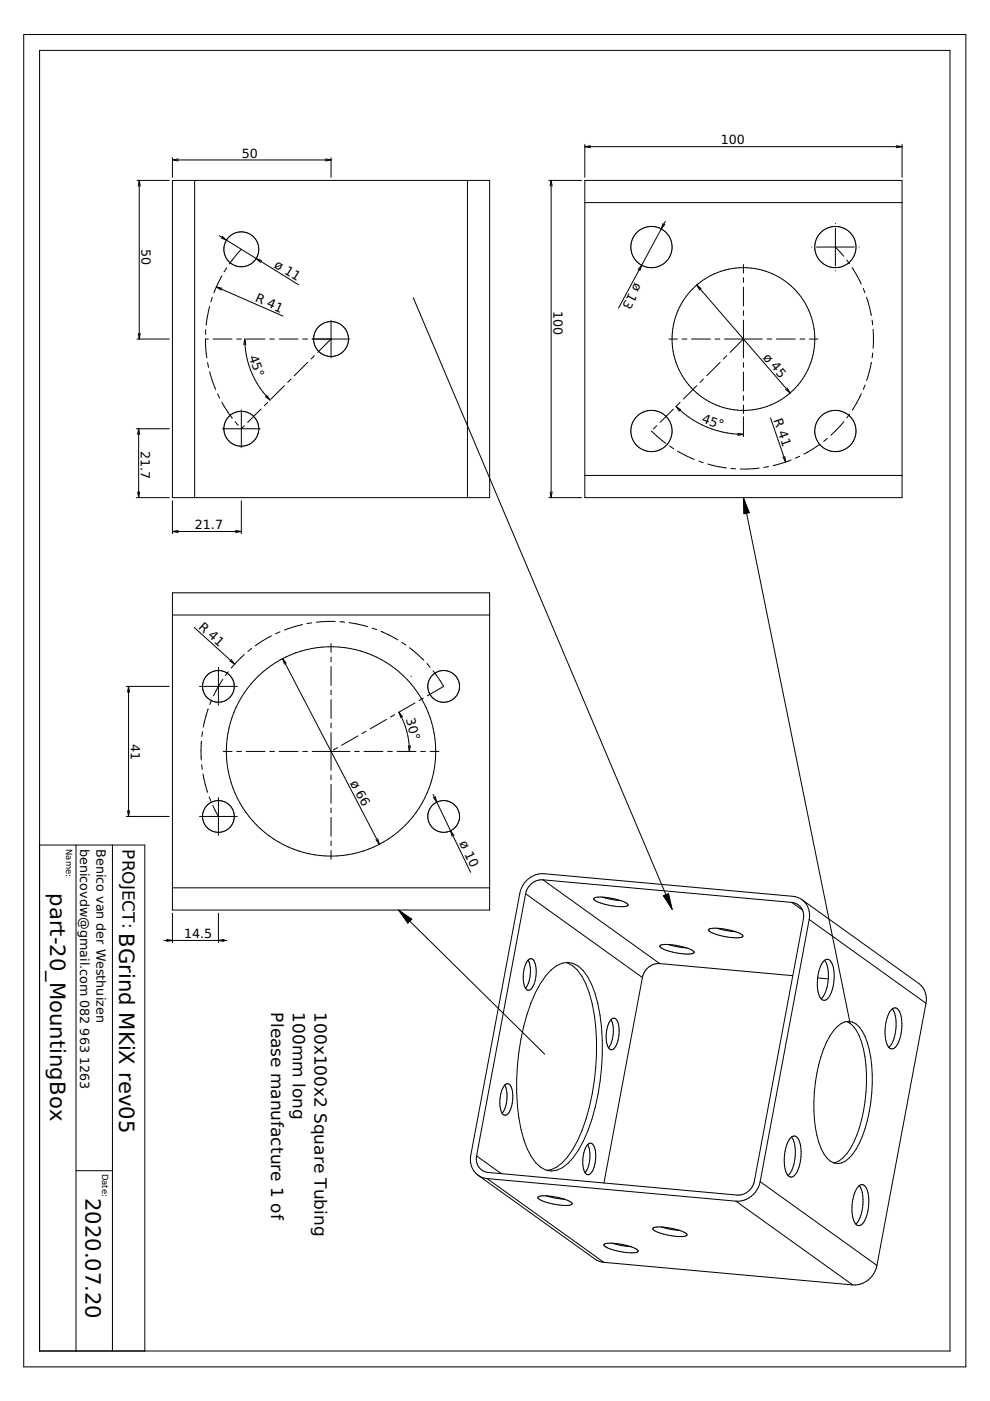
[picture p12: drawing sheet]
<svg xmlns="http://www.w3.org/2000/svg" width="210mm" height="297mm" viewBox="0 0 210 297" stroke-linecap="round" stroke-linejoin="round" font-family="sans-serif">
<g fill="none" stroke="#000" stroke-width=".21">
<path d="M5 7.3h199.8v282.5h-199.8zM8.4 10.7h193v275.7h-193zM29.1 38.3h6.8M29.5 38.3v33.6M29.5 38.3l.2 1.2M29.5 38.3l-.2 1.2M36.6 33.4v4.2M36.6 38.3h67.2v67.2h-67.2zM36.6 33.9h33.6M36.6 33.9l1.2 .2M37.8 33.7l-1.2 .2M41.3 38.3v67.2"/>
<path d="M69 33.7l1.2 .2M70.2 33.4v4.2M70.2 33.9l-1.2 .2M99.1 38.3v67.2M116.4 38.3h6.9M116.9 38.3v67.2M116.9 38.3l.2 1.2M116.9 38.3l-.3 1.2M124 38.3h67.3v67.2h-67.3zM124 30.6v7M124 31.1h67.3M124 31.1l1.2 .2"/>
<path d="M125.2 30.9l-1.2 .2M190 30.9l1.3 .2M191.3 30.6v7M191.3 31.1l-1.3 .2M46.5 50l7.8 4.8M47 58.5l-1.6 3.6M47.1 50.1l.9 .8-1.1-.4M47.5 57.6h.1M48.1 56.8l-.6 .8M51.2 52.9l-2.6 3M54.3 54.8l9.1 5.6M54.3 54.8l1.2 .5"/>
<path d="M54.3 54.8l.9 .8M124 43h67.3M135.3 57.2l.7-1-.3 1.2M140.6 47.4l-.4 1.1 .8-.9M141.1 46.9l-10 18.4M157.6 56.1v1.8M157.6 58.9v1M172.1 52.4h.1M173.1 52.4h8M177.1 52.4l1.8 1.9M177.1 47.3v.1M177.1 48.4v8"/>
<path d="M177.1 57.4h.1M179.5 55.1l.6 .8M180.7 56.7l1.9 3.5M182.1 52.4h.1M29.1 71.9h6.8M29.3 70.7l.2 1.2M29.7 70.7l-.2 1.2M43.6 69.9v1M43.7 68.9h.1M44 76.9l.2 .9M44.2 71.9h-.6l.3 4M44.4 65l-.7 3.9"/>
<path d="M44.4 78.8l1.3 3.8M45 63l-.3 1M45.2 71.9h4M45.9 60.8l14.1 6.2M45.9 60.8l1.2 .3M45.9 60.8l1 .7M50.2 71.9h1M51.9 71.9a18.3 18.3 0 0 0 5.4 12.9M51.9 71.9l.2 1.2M51.9 71.9l-.2 1.2M52.2 71.9h4M57.2 71.9h1"/>
<path d="M59.2 71.9h4M64.2 71.9h1M65.2 76.8l-2.8 2.9M66.2 71.9h8M66.7 75.4l-.8 .7M70.2 71.9l-2.8 2.8M70.2 67.9v8M87.6 63.1l54.9 129.7M141.8 71.9h1.8M144.6 71.9h1M146.6 71.9h4M147.7 60.4l19.8 22.9"/>
<path d="M147.7 60.4l1 .8M147.7 60.4l.7 1.1M151.6 71.9h1M152.7 76.8l-2.9 2.9M153.6 71.9h8M154.1 75.4l-.7 .7M157.6 60.9v4M157.6 65.9v1M157.6 67.9v8M157.6 76.9v1M157.6 78.9v4M157.6 71.9l-2.8 2.8"/>
<path d="M162.6 71.9h1M164.6 71.9h4M169.6 71.9h1M171.6 71.9h1.8M183 61.1l.4 1M183.7 63l1 3.9M184.7 76.8l-1 3.9M184.9 67.9l.1 1M185 74.8l-.1 1M185.1 69.9v3.9M28.9 90.9h7M29.4 90.9v14.6"/>
<path d="M29.4 90.9l.2 1.2M29.4 90.9l-.2 1.2M46.1 83.5l.5 .9M47 85.3l2.2 3.3M47.2 90.9h8M49.2 88.6h.1M49.9 89.4l.6 .8M51.2 86.9v8M51.8 90.3l-.6 .6M55.3 86.7l-2.8 2.9M56.3 84.1l1 .7M56.6 83.8l.7 1"/>
<path d="M56.8 85.3l-.8 .7M60.3 81.8l-2.8 2.8M61.7 80.4l-.7 .7M138.1 91.4l3.1 2.6M139.2 90.3l-.7 .7M142 94.6l.8 .5M142.8 86.7l-2.9 2.9M143.3 86.2a20.2 20.2 0 0 0 14.3 5.9M143.3 86.2l1 .7M143.3 86.2l.7 1M143.7 95.6l3.5 1.8M144.2 85.3l-.7 .7"/>
<path d="M147.7 81.8l-2.8 2.8M148.2 97.8l.9 .3M149.1 80.4l-.7 .7M150.1 98.4l3.9 .8M155 99.3l1 .1M156.4 91.9l1.2 .2M157.6 83.9v1M157.6 85.9v1.8M157.6 88.4v4.2M157.6 92.1l-1.2 .2M161 99.2l-4 .2M162.9 98.9l-1 .2"/>
<path d="M163.4 88.6l3.2 9.4M166 96.9l.6 1.1M166.4 96.7l.2 1.3M166.6 82.6l.9 .7M166.9 82.3l.6 1M167.7 97.5l-3.8 1.2M169.6 96.7l-.9 .5M173.8 94.2l-3.4 2.1M175.4 92.9l-.8 .7M178.9 89.4l-2.7 2.9M180.1 87.8l-.6 .8M182.6 83.5l-1.9 3.5"/>
<path d="M183.4 81.6l-.4 1M28.9 105.5h7M29.2 104.3l.2 1.2M29.6 104.3l-.2 1.2M36.6 106.2v7M36.6 112.7h14.6M36.6 112.7l1.2 .2M37.8 112.5l-1.2 .2M50 112.5l1.2 .2M51.2 106.2v7M51.2 112.7l-1.2 .2M116.4 105.5h6.9"/>
<path d="M116.6 104.3l.3 1.2M117.1 104.3l-.2 1.2M124 100.8h67.3M157.6 105.5l22.6 111.5M157.6 105.5l1.3 3.2M157.6 105.5l.1 3.4 1.2-.2M157.7 105.9l1.1 2.7-1 .2zM157.8 106.2l.9 2.4-.8 .2zM157.8 106.6l.8 1.9-.6 .2zM157.9 107l.5 1.5-.4 .1zM158 107.3l.3 1.2h-.2zM158.1 107.7l.1 .7"/>
<path d="M158.1 108.4l.8 .3M158.1 108l.2 .3-.2 .1zM158.2 108.4h.1M36.6 125.7h67.2v67.2h-67.2zM36.6 130.4h67.2M41.2 133l8.6 7.8M49 139.8l.8 1M51.8 138.8l-2.8 2.8M53.3 137.5l-.7 .6M57.6 134.8l-3.5 2.1M59.4 134l-1 .4M59.9 139.6l20.5 39.4"/>
<path d="M59.9 139.6l.8 1M59.9 139.6l.4 1.2M64.1 132.4l-3.8 1.2M66.1 132.1l-1 .1M70.2 136.4v1.9M70.2 139.3v1M71.1 131.8l-4 .1M72.1 131.8l1 .1M74.1 132l3.9 .9M78.9 133.2l1 .3M80.8 133.9l3.5 1.8M85.2 136.2l.8 .6"/>
<path d="M86.8 137.3l3 2.7M26.8 145.5h9.1M27.3 145.5v27.6M27.3 145.5l.2 1.2M27.3 145.5l-.3 1.2M42.3 145.5h8M42.7 157.1v4M42.9 155.1l-.1 1M44.1 150.3l-1 3.9M44.9 148.4l-.4 1M46.3 141.5v8M47.2 144l-1.9 3.5"/>
<path d="M47.3 159.3h1.9M48.4 142.4l-.6 .8M48.7 140.1l1.1 .7M50.2 159.3h1M52.2 159.3h4M57.2 159.3h1M59.2 159.3h4M64.2 159.3h1M66.2 159.3h8M70.2 141.3v4M70.2 146.3v1M70.2 148.3v4"/>
<path d="M70.2 153.3v1M70.2 155.3v8M71.6 158.5l-.9 .5M75.2 159.3h1M75.9 156l-3.5 2M77.2 159.3h4M77.6 155l-.9 .5M81.9 152.5l-3.4 2M82.2 159.3h1M83.7 151.5l-.9 .5M84.2 159.3h4M84.6 151a16.6 16.6 0 0 1 2.2 8.3"/>
<path d="M84.6 151l.8 1M84.6 151l.4 1.2M86.6 158.1l.2 1.2M87 158.1l-.2 1.2M87.2 143.4h.1M88 149l-3.5 2M89.2 159.3h1M89.7 148l-.8 .5M90.5 140.7l.7 .8M91.2 159.3h1.9M91.8 142.2l2.3 3.3-3.5 2M8.4 179.2h22.3v107.2"/>
<path d="M16.1 179.2v107.2M23.8 179.2v107.2M26.8 173.1h9.1M27 171.9l.3 1.2M27.5 171.9l-.2 1.2M42.3 173.1h8M42.8 162.1l.1 1M43 164.1l1 3.9M44.3 168.9l.4 1M45.1 170.8l1.2 2.3M46.3 169.1v8M70.2 164.3v1"/>
<path d="M70.2 166.3v4M70.2 171.3v1M70.2 173.3v4M70.2 178.3v1M79.7 178l.7 1M80.1 177.8l.3 1.2M91.8 168.4l3.7 7.7M91.9 169.1l.7 1M92.3 168.9l.3 1.2M95.5 176.1l4.3 8.9M95.5 176.1l.7 1M95.5 176.1l.4 1.2"/>
<path d="M34.7 199.4h13.4M35.3 199.2l1.3 .2-1.3 .2M36.6 193.6v6.3M36.6 188.2h67.2M46.3 193.6v6.3M47.5 199.2l-1.2 .2 1.2 .2M70.2 180.3v1.9M84.5 192.9l31 30.6M84.5 192.9l2.8 2M84.5 192.9l2 2.8 .8-.8M84.8 193.2l2.4 1.7-.7 .7zM85 193.5l2.1 1.4-.6 .6z"/>
<path d="M85.3 193.7l1.7 1.2-.5 .5zM85.5 194l1.3 1-.3 .3zM85.8 194.2l.9 .8-.1 .2zM86.1 194.5l.5 .5zM86.3 194.8l.3 .1-.1 .1zM87 194.9l-.5 .1M87.1 194.9h-.1M87.3 194.9h-.2M111.4 189.5l-10.4 55.6M111.4 189.5l24.8 17.8M115.1 186.5a3.6 3.6 0 0 0-3.7 3M115.1 186.5l52.8 4.8"/>
<path d="M115.1 186.5l24.8 17.8M125.9 190.5a8.7 8.7 0 0 1 5.5 .4 2.55 2.55 0 0 1 1.8 1 1.93 1.93 0 0 1-1.9 .3l-3.2-.5a3.5 3.5 0 0 1-2.2-1.1zM127.7 190.2l2 .5 1.9 .2M131.6 190.9h.1M140.7 189.9l1.8 2.9M140.7 189.9l1-.4 .8 3.3M140.7 189.9l.3 .1M140.8 189.9l.9-.3 .7 2.8zM140.9 190l.7-.3 .6 2.4zM141 190l.6-.2 .5 2zM141 190h.1M141.1 190l.4 .1"/>
<path d="M141.1 190l.4-.1 .4 1.5zM141.2 190h.2l.4 1.1zM141.3 190.2l.2-.1v.3zM141.3 190.1l.3 .6zM150.3 197.1a8.7 8.7 0 0 1 5.4 .4 2.55 2.55 0 0 1 1.8 1 1.93 1.93 0 0 1-1.8 .3l-3.2-.5a3.5 3.5 0 0 1-2.3-1.1zM152.1 196.8l2 .5 1.8 .2M167.9 191.3a2.85 2.85 0 0 1 2.4 3.5l-10.4 55.6a3.6 3.6 0 0 1-3.6 3l-52.8-4.8a2.85 2.85 0 0 1-2.5-3.5M167.9 191.3l2.2 1.6M170.2 190.8l24.7 17.8a4.2 4.2 0 0 1 1.4 4.1M170.2 190.8a3.8 3.8 0 0 0-2.1-.8l-52.7-4.8a5 5 0 0 0-5.2 4.2l-10.4 55.6a4.2 4.2 0 0 0 1.4 4.1M170.2 190.8a4.2 4.2 0 0 1 1.4 4.2M171.6 195l-10.4 55.5"/>
<path d="M171.6 195l24.7 17.7M112 203.6a6.4 6.4 0 0 1-.6 5.9M112 203.5a.76 .76 0 0 1 .8-.2 .76 .76 0 0 1 .5 .7 6.5 6.5 0 0 1-.7 5.7 .76 .76 0 0 1-.8 .2 .76 .76 0 0 1-.5-.6 6.5 6.5 0 0 1 .7-5.8zM116.8 205.7a4.3 4.3 0 0 1 6.8 .1 22 22 0 0 1 3.9 12 50 50 0 0 1-3.8 24.1 13.4 13.4 0 0 1-4.4 5.7 4.1 4.1 0 0 1-5.7-1.1 22 22 0 0 1-3.9-12 50 50 0 0 1 3.8-24.1l1.1-1.9 1.1-1.6zM120 204.1a5.5 5.5 0 0 1 3.4 2.9 28.8 28.8 0 0 1 3.1 13.5 48.7 48.7 0 0 1-4 21.3 13.4 13.4 0 0 1-4.5 5.7l-1.2 .5-.8 .1M129.6 216.2h.1M129.6 216.2a6.5 6.5 0 0 1-.6 5.9M129.6 216.1a.76 .76 0 0 1 .8-.2 .76 .76 0 0 1 .5 .7 6.5 6.5 0 0 1-.7 5.7 .76 .76 0 0 1-.8 .2 .76 .76 0 0 1-.5-.6 6.5 6.5 0 0 1 .7-5.8zM136.2 207.3l-8.1 43.5M139.9 204.3a3.6 3.6 0 0 0-3.7 3M139.9 204.3l28.2 2.6M139.9 200.5a8.7 8.7 0 0 1 5.5 .4 2.55 2.55 0 0 1 1.8 1 1.93 1.93 0 0 1-1.9 .4l-3.2-.6a3.5 3.5 0 0 1-2.2-1.1z"/>
<path d="M141.7 200.3l2 .5 1.9 .2M173.4 207.3l2.2 .2M174.7 203.7a.99 .99 0 0 1 1.1-.2 .99 .99 0 0 1 .6 .8 8.5 8.5 0 0 1-1 7.5 .99 .99 0 0 1-1 .2 .99 .99 0 0 1-.7-.8 8.5 8.5 0 0 1 1-7.5zM174.8 203.6h.1M174.8 203.6a8.1 8.1 0 0 1 .1 7.1l-.8 1.1M177.5 217.7a2.93 2.93 0 0 1 4.7 0 15 15 0 0 1 2.6 8.2 32.1 32.1 0 0 1-3.3 17.7 5.5 5.5 0 0 1-3.9 3.1 3.6 3.6 0 0 1-2.9-2.1 23.8 23.8 0 0 1-2-13.1 25.9 25.9 0 0 1 4-13zM179.5 216.6l.7 .4M180.2 217a10.9 10.9 0 0 1 3.2 7.1 34 34 0 0 1-2.4 18.1 8 8 0 0 1-3.9 4.3h-.4M189.1 214a.99 .99 0 0 1 1-.2 .99 .99 0 0 1 .7 .8 8.5 8.5 0 0 1-1 7.5 .99 .99 0 0 1-1.1 .2 .99 .99 0 0 1-.6-.8 8.5 8.5 0 0 1 1-7.5zM189.2 213.9h.1M189.2 213.9a8.1 8.1 0 0 1 0 7.1l-.8 1.1M196.3 212.7l-10.4 55.6"/>
<path d="M107 230.1h.1M107 230.1a6.5 6.5 0 0 1-.5 5.9M107.1 230a.76 .76 0 0 1 .8-.2 .76 .76 0 0 1 .5 .7 6.5 6.5 0 0 1-.8 5.7 .76 .76 0 0 1-.8 .2 .76 .76 0 0 1-.5-.6 6.5 6.5 0 0 1 .8-5.8zM16.1 248.2h7.7M101 245.1l5.3 3.7M101.2 249.1l24.8 17.7a3.8 3.8 0 0 0 2 .8M101.2 249.1a3.8 3.8 0 0 0 2.1 .8M103.3 249.9l52.7 4.8M103.3 249.9l24.7 17.7M114.1 253.8a8.7 8.7 0 0 1 5.4 .4 2.55 2.55 0 0 1 1.8 1 1.93 1.93 0 0 1-1.8 .4l-3.3-.6a3.5 3.5 0 0 1-2.2-1.1zM115.9 253.5l2 .5 1.8 .3M124.6 242.7h.1"/>
<path d="M124.6 242.7a6.5 6.5 0 0 1-.5 5.9M124.7 242.6a.76 .76 0 0 1 .8-.2 .76 .76 0 0 1 .5 .7 6.5 6.5 0 0 1-.8 5.7 .76 .76 0 0 1-.8 .2 .76 .76 0 0 1-.5-.6 6.5 6.5 0 0 1 .8-5.8zM156 254.7l24.8 17.7M161.2 250.5a5 5 0 0 1-5.2 4.2M161.2 250.5l24.7 17.8M167.7 241.2a.99 .99 0 0 1 1-.3 .99 .99 0 0 1 .7 .9 8.5 8.5 0 0 1-1 7.4 .99 .99 0 0 1-1 .3 .99 .99 0 0 1-.7-.8 8.5 8.5 0 0 1 1-7.5zM167.8 241.1h.1M167.8 241.1a8.1 8.1 0 0 1 0 7.1l-.7 1M182.1 251.5a.99 .99 0 0 1 1-.3 .99 .99 0 0 1 .7 .9 8.5 8.5 0 0 1-1 7.4 .99 .99 0 0 1-1.1 .3 .99 .99 0 0 1-.6-.8 8.5 8.5 0 0 1 1-7.5zM182.2 251.4h.1M182.2 251.4a8.1 8.1 0 0 1 0 7.1l-.8 1M128 267.6l52.8 4.8"/>
<path d="M128.1 263.8a8.7 8.7 0 0 1 5.4 .5 2.55 2.55 0 0 1 1.8 1 1.93 1.93 0 0 1-1.8 .3l-3.2-.5a3.5 3.5 0 0 1-2.3-1.2zM129.9 263.6l2 .5 1.8 .2M133.7 264.3h.1M138.4 260.4a8.7 8.7 0 0 1 5.5 .4 2.55 2.55 0 0 1 1.8 1 1.93 1.93 0 0 1-1.9 .4l-3.2-.6a3.5 3.5 0 0 1-2.2-1.1zM140.2 260.1l2 .5 1.9 .3M144.1 260.9h.1M185.9 268.3a5 5 0 0 1-5.1 4.1"/>
<circle cx="51.2" cy="52.9" r="3.7"/>
<circle cx="138.1" cy="52.4" r="4.4"/>
<circle cx="177.1" cy="52.4" r="4.4"/>
<circle cx="70.2" cy="71.9" r="3.7"/>
<circle cx="157.6" cy="71.9" r="15.1"/>
<circle cx="51.2" cy="90.9" r="3.7"/>
<circle cx="138.1" cy="91.4" r="4.4"/>
<circle cx="177.1" cy="91.4" r="4.4"/>
<circle cx="46.3" cy="145.5" r="3.4"/>
<circle cx="70.2" cy="159.3" r="22.2"/>
<circle cx="94.1" cy="145.5" r="3.4"/>
<circle cx="46.3" cy="173.1" r="3.4"/>
<circle cx="94.1" cy="173.1" r="3.4"/>
</g>
<g font-size="4.5">
<text x="10.6" y="189.4" transform="rotate(90 10.6 189.4)">part-20_MountingBox</text>
<text x="25.3" y="197.8" transform="rotate(90 25.3 197.8)">BGrind MKiX rev05</text>
<text x="18.2" y="254" transform="rotate(90 18.2 254)">2020.07.20</text>
</g>
<g font-size="3.6">
<text x="26" y="180" transform="rotate(90 26 180)">PROJECT:</text>
<text x="57.5" y="214.7" transform="rotate(90 57.5 214.7)">Please manufacture 1 of</text>
<text x="62.1" y="214.7" transform="rotate(90 62.1 214.7)">100mm long</text>
<text x="66.6" y="214.7" transform="rotate(90 66.6 214.7)">100x100x2 Square Tubing</text>
</g>
<g font-size="2.7">
<text x="51.2" y="33.4">50</text>
<text x="152.8" y="30.6">100</text>
<text x="30" y="52.8" transform="rotate(90 30 52.8)">50</text>
<text x="58" y="56.5" transform="rotate(32 58 56.5)">ø 11</text>
<text x="134.7" y="59.7" transform="rotate(118 134.7 59.7)">ø 13</text>
<text x="54" y="63.9" transform="rotate(24 54 63.9)">R 41</text>
<text x="117.3" y="65.9" transform="rotate(90 117.3 65.9)">100</text>
<text x="52.8" y="75.6" transform="rotate(70 52.8 75.6)">45°</text>
<text x="161.6" y="75.8" transform="rotate(49 161.6 75.8)">ø 45</text>
<text x="148.6" y="89.5" transform="rotate(20 148.6 89.5)">45°</text>
<text x="164" y="89.1" transform="rotate(71 164 89.1)">R 41</text>
<text x="29.9" y="95.5" transform="rotate(90 29.9 95.5)">21.7</text>
<text x="41.3" y="112.2">21.7</text>
<text x="42" y="133.1" transform="rotate(42 42 133.1)">R 41</text>
<text x="86" y="152.5" transform="rotate(75 86 152.5)">30°</text>
<text x="27.7" y="157.8" transform="rotate(90 27.7 157.8)">41</text>
<text x="74.2" y="166" transform="rotate(62 74.2 166)">ø 6</text>
<text x="17" y="180" transform="rotate(90 17 180)">benicovdw@gmail.com 082</text>
<text x="20.5" y="180" transform="rotate(90 20.5 180)">Benico van der Westhuizen</text>
<text x="97.3" y="178.8" transform="rotate(64 97.3 178.8)">ø 10</text>
<text x="39.1" y="198.9">14.5</text>
<text x="17" y="218.1" transform="rotate(90 17 218.1)">963</text>
<text x="17" y="224" transform="rotate(90 17 224)">1263</text>
</g>
<g font-size="1.8">
<text x="14" y="180" transform="rotate(90 14 180)">Name:</text>
<text x="21.6" y="248.8" transform="rotate(90 21.6 248.8)">Date:</text>
</g>
</svg>
